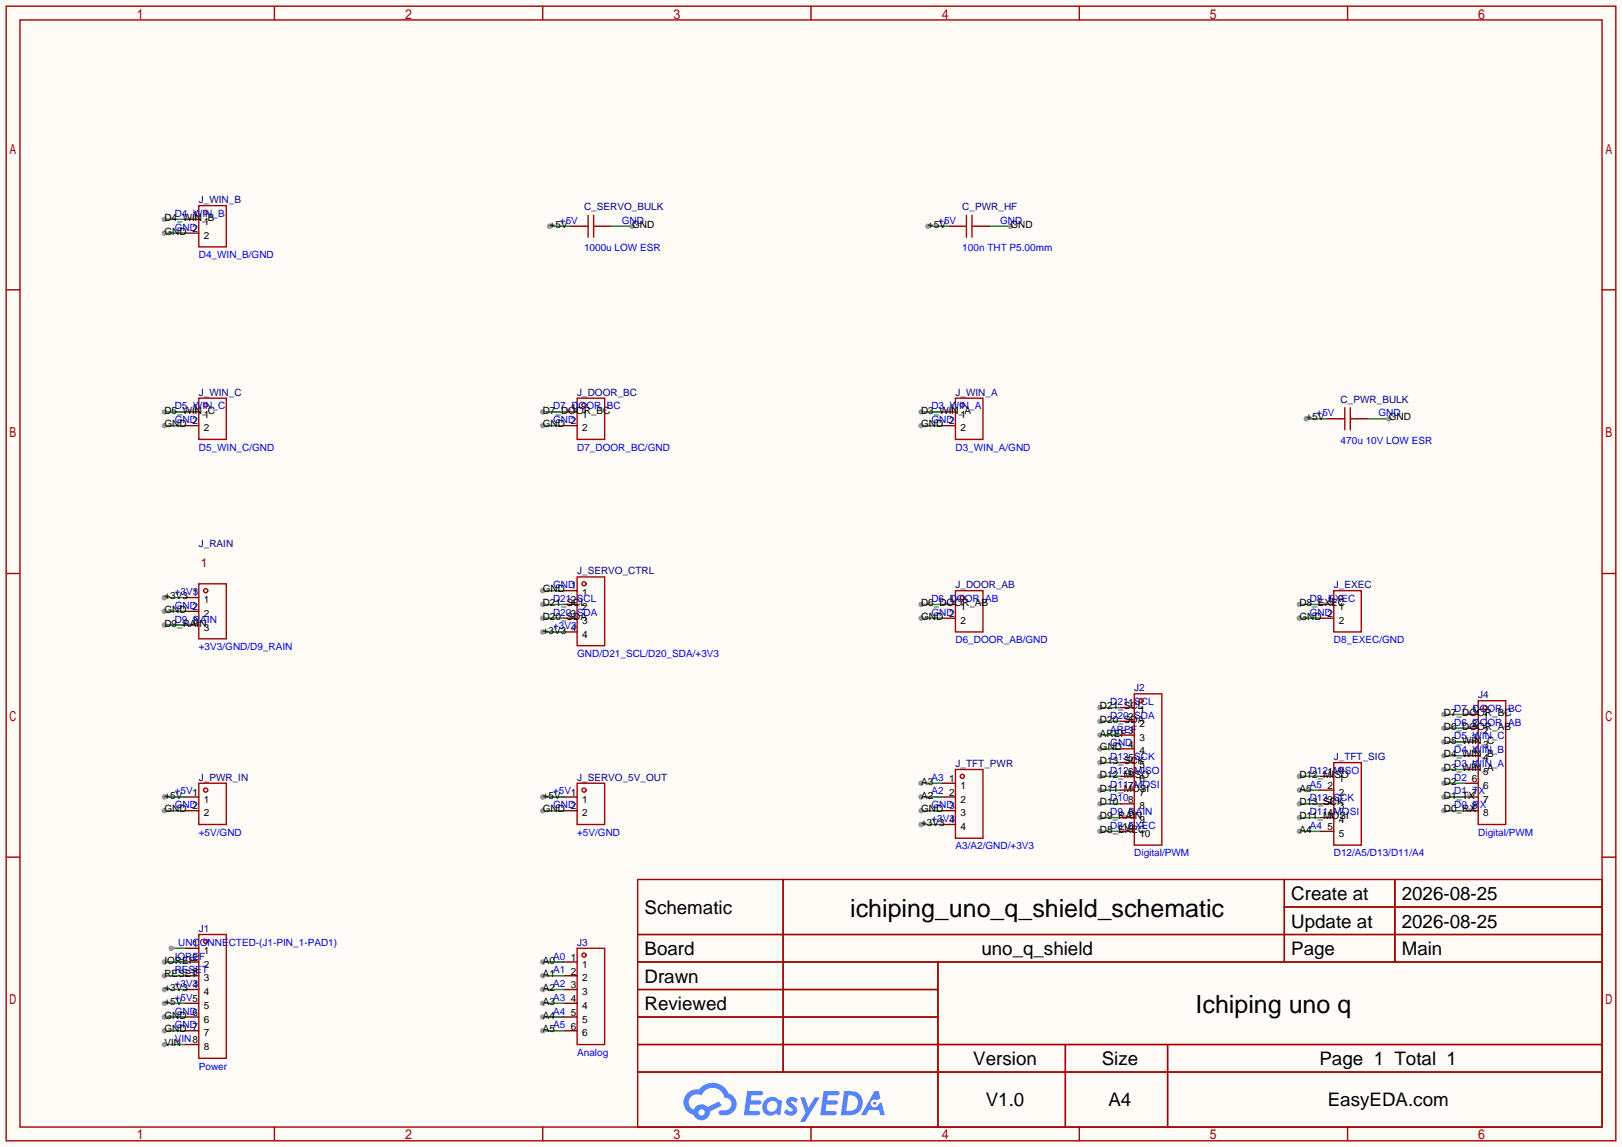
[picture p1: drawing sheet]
<svg xmlns="http://www.w3.org/2000/svg" width="299mm" height="212mm" viewBox="0 0 299 212" stroke-linecap="round" stroke-linejoin="round" font-family="sans-serif">
<path d="M0 0h299.5v211.8h-299.5z" fill="#fffcf7"/>
<g fill="none" stroke="#a10000" stroke-width=".25">
<path d="M1.1 1.1h297.2v209.6h-297.2zM3.7 3.7h292.1v204.5h-292.1zM50.7 1.1v2.6M100.2 1.1v2.6M149.7 1.1v2.6M199.3 1.1v2.6M248.8 1.1v2.6M1.1 53.5h2.6M295.8 53.5h2.5M1.1 105.9h2.6M295.8 105.9h2.5M1.1 158.3h2.6"/>
<path d="M295.8 158.3h2.5M117.7 162.4h178.1v45.8h-178.1zM117.7 172.6h178.1M117.7 177.7h178.1M144.6 162.4v35.6M173.2 177.7v30.5M237.1 162.4v15.3M237.1 167.5h58.7M257.5 162.4v15.3M117.7 182.8h55.5M117.7 192.9h178.1M117.7 187.8h55.5"/>
<path d="M117.7 198h178.1M196.7 192.9v15.3M215.6 192.9v15.3M50.7 208.2v2.5M100.2 208.2v2.5M149.7 208.2v2.5M199.3 208.2v2.5M248.8 208.2v2.5"/>
</g>
<g fill="#5487ff">
<path d="M145.5 202.8a1.3 1.3 0 0 1 1.8 .3l-.4 .6a.54 .54 0 0 0-.9-.2l.1 .2a1.58 1.58 0 0 1 1.1 1.6 1.43 1.43 0 0 1-2.5 .1l.5-.6a.64 .64 0 0 0 .5 .5 .64 .64 0 0 0 .7-.3l-.2-.2a1.6 1.6 0 0 1-1-1.6z"/>
<path d="M147.7 202.7h.9l.7 1.9 1.1-1.9h.9l-2.7 4.5h-.9l1-1.7z"/>
<path d="M138 201.5h1.6a1.31 1.31 0 0 1 1.2 .2 .4 .4 0 0 1-.3 .6h-1.8l-.1 .9h1.6a.4 .4 0 0 1 .4 .4 .4 .4 0 0 1-.4 .4h-1.7l-.2 1.2h.8a1.23 1.23 0 0 1 1.2 .2 .39 .39 0 0 1-.3 .6h-2.7z"/>
<path d="M152.1 201.5h1.6a1.32 1.32 0 0 1 1.3 .2 .39 .39 0 0 1-.4 .6h-1.7l-.2 .9h1.7a.4 .4 0 0 1 .3 .4 .4 .4 0 0 1-.4 .4h-1.7l-.2 1.2h.8a1.23 1.23 0 0 1 1.2 .2 .39 .39 0 0 1-.3 .6h-2.7z"/>
<path d="M161.5 201.5h.7l.4 1.3-.7 .4a.75 .75 0 0 0-1.1 .3 .75 .75 0 0 0 .5 1 .75 .75 0 0 0 .9-.6l.6-.3 .6 2.4h-.9l-.2-1h-1.9l-.5 1h-.9z"/>
<path d="M155.9 201.5l-.7 4.5h1.5a2.27 2.27 0 0 0 2.6-2.3 2.27 2.27 0 0 0-2.7-2.2zM156.6 202.3a1.5 1.5 0 0 1 1.8 1.5 1.5 1.5 0 0 1-1.9 1.4h-.3z"/>
<path d="M141.3 203.1a1.62 1.62 0 0 0-.4 2.1 1.62 1.62 0 0 0 2 .7l.4-.3 .3 .3 .5 .1 .3-2.5-.2-.3h-.4a1.58 1.58 0 0 0-2.5-.1zM141.9 203.6a.99 .99 0 0 1 1.6 .3 .99 .99 0 0 1-.9 1.4 .94 .94 0 0 1-1-.5 .94 .94 0 0 1 .3-1.2z"/>
<path d="M126.9 201.9a2.37 2.37 0 0 0 1.2 4 1.54 1.54 0 0 0 1.7 1 1.54 1.54 0 0 0 1.3-1.6l2.1-1.1-.5-.8-2 1.1a1.57 1.57 0 0 0-2.6 .4 1.5 1.5 0 0 1-.8-2.1 1.5 1.5 0 0 1 2.2-.5 2.23 2.23 0 0 1 2.3-1.4 2.23 2.23 0 0 1 2 1.8 1.16 1.16 0 0 1 1.2 1.1 1.16 1.16 0 0 1-1 1.3h-.7a.47 .47 0 0 0-.6 .3 .47 .47 0 0 0 .4 .6 2.23 2.23 0 0 0 2.3-.7 2.23 2.23 0 0 0 .4-2.3 2.16 2.16 0 0 0-1.3-1.1 3.2 3.2 0 0 0-5.4-.7l-1.2 .1zM129 205.4a.58 .58 0 0 1 1.1 0 .58 .58 0 0 1-1.1 0z"/>
<circle cx="161.5" cy="203.8" r=".28"/>
</g>
<g fill="none" stroke="#a10000" stroke-width=".25">
<path d="M36.7 38h5.1v7.6h-5.1zM108.6 39.8v4M109.6 39.8v4M178.4 39.8v4M179.5 39.8v4M107.8 41.8h.8M109.6 41.8h.8M177.7 41.8h.7M179.5 41.8h.7M36.7 73.5h5.1v7.7h-5.1zM106.6 73.5h5v7.7h-5zM176.4 73.5h5.1v7.7h-5.1z"/>
<path d="M247.5 77.3h.8M248.3 75.3v4.1M249.3 75.3v4.1M249.3 77.3h.8M36.7 107.8h5.1v10.2h-5.1zM106.6 106.6h5v12.7h-5zM176.4 109.1h5.1v7.6h-5.1zM246.3 109.1h5v7.6h-5zM272.9 129.4h5.1v22.9h-5.1zM36.7 144.7h5.1v7.6h-5.1zM106.6 144.7h5v7.6h-5zM176.4 142.1h5.1v12.7h-5.1z"/>
<path d="M246.3 140.8h5v15.3h-5zM36.7 172.6h5.1v22.9h-5.1zM106.6 175.1h5v17.8h-5z"/>
<circle cx="38" cy="39.2" r=".38"/>
<circle cx="38" cy="74.8" r=".38"/>
<circle cx="107.8" cy="74.8" r=".38"/>
<circle cx="177.7" cy="74.8" r=".38"/>
<circle cx="38" cy="109.1" r=".38"/>
<circle cx="107.8" cy="107.8" r=".38"/>
<circle cx="177.7" cy="110.4" r=".38"/>
<circle cx="247.5" cy="110.4" r=".38"/>
<circle cx="274.2" cy="130.7" r=".38"/>
<circle cx="38" cy="145.9" r=".38"/>
<circle cx="107.8" cy="145.9" r=".38"/>
<circle cx="177.7" cy="143.4" r=".38"/>
<circle cx="247.5" cy="142.1" r=".38"/>
<circle cx="38" cy="173.9" r=".38"/>
<circle cx="107.8" cy="176.4" r=".38"/>
</g>
<g fill="none" stroke="#870000" stroke-width=".25">
<path d="M34.2 40.5h2.5M34.2 43.1h2.5M105.3 41.8h2.5M110.4 41.8h2.5M175.1 41.8h2.6M180.2 41.8h2.6M34.2 76.1h2.5M34.2 78.6h2.5M104 76.1h2.6M104 78.6h2.6M173.9 76.1h2.5M173.9 78.6h2.5"/>
<path d="M245 77.3h2.5M250.1 77.3h2.5M34.2 110.4h2.5M34.2 112.9h2.5M34.2 115.4h2.5M104 109.1h2.6M104 111.6h2.6M104 114.2h2.6M104 116.7h2.6M173.9 111.6h2.5M173.9 114.2h2.5M243.7 111.6h2.6"/>
<path d="M243.7 114.2h2.6M270.4 132h2.5M270.4 134.5h2.5M270.4 137h2.5M270.4 139.6h2.5M34.2 147.2h2.5M34.2 149.7h2.5M104 147.2h2.6M104 149.7h2.6M173.9 144.7h2.5M173.9 147.2h2.5M173.9 149.7h2.5"/>
<path d="M173.9 152.3h2.5M243.7 143.4h2.6M243.7 145.9h2.6M243.7 148.5h2.6M243.7 151h2.6M243.7 153.5h2.6M270.4 142.1h2.5M270.4 144.7h2.5M270.4 147.2h2.5M270.4 149.7h2.5M34.2 175.1h2.5M34.2 177.7h2.5"/>
<path d="M104 177.7h2.6M34.2 180.2h2.5M34.2 182.8h2.5M34.2 185.3h2.5M34.2 187.8h2.5M34.2 190.4h2.5M34.2 192.9h2.5M104 180.2h2.6M104 182.8h2.6M104 185.3h2.6M104 187.8h2.6M104 190.4h2.6"/>
</g>
<path d="M30.4 177.7h3.8" fill="none" stroke="#008700" stroke-width=".25"/>
<circle cx="30.4" cy="177.7" r=".51" fill="#999"/>
<path d="M30.4 180.2h3.8" fill="none" stroke="#008700" stroke-width=".25"/>
<circle cx="30.4" cy="180.2" r=".51" fill="#999"/>
<path d="M30.4 182.8h3.8" fill="none" stroke="#008700" stroke-width=".25"/>
<circle cx="30.4" cy="182.8" r=".51" fill="#999"/>
<path d="M30.4 185.3h3.8" fill="none" stroke="#008700" stroke-width=".25"/>
<circle cx="30.4" cy="185.3" r=".51" fill="#999"/>
<path d="M30.4 187.8h3.8" fill="none" stroke="#008700" stroke-width=".25"/>
<circle cx="30.4" cy="187.8" r=".51" fill="#999"/>
<path d="M30.4 190.4h3.8" fill="none" stroke="#008700" stroke-width=".25"/>
<circle cx="30.4" cy="190.4" r=".51" fill="#999"/>
<path d="M30.4 192.9h3.8" fill="none" stroke="#008700" stroke-width=".25"/>
<circle cx="30.4" cy="192.9" r=".51" fill="#999"/>
<path d="M100.2 177.7h3.8" fill="none" stroke="#008700" stroke-width=".25"/>
<circle cx="100.2" cy="177.7" r=".51" fill="#999"/>
<path d="M100.2 180.2h3.8" fill="none" stroke="#008700" stroke-width=".25"/>
<circle cx="100.2" cy="180.2" r=".51" fill="#999"/>
<path d="M100.2 182.8h3.8" fill="none" stroke="#008700" stroke-width=".25"/>
<circle cx="100.2" cy="182.8" r=".51" fill="#999"/>
<path d="M100.2 185.3h3.8" fill="none" stroke="#008700" stroke-width=".25"/>
<circle cx="100.2" cy="185.3" r=".51" fill="#999"/>
<path d="M100.2 187.8h3.8" fill="none" stroke="#008700" stroke-width=".25"/>
<circle cx="100.2" cy="187.8" r=".51" fill="#999"/>
<path d="M100.2 190.4h3.8" fill="none" stroke="#008700" stroke-width=".25"/>
<circle cx="100.2" cy="190.4" r=".51" fill="#999"/>
<path d="M203.1 130.7h3.8" fill="none" stroke="#008700" stroke-width=".25"/>
<circle cx="203.1" cy="130.7" r=".51" fill="#999"/>
<path d="M203.1 133.2h3.8" fill="none" stroke="#008700" stroke-width=".25"/>
<circle cx="203.1" cy="133.2" r=".51" fill="#999"/>
<path d="M203.1 135.8h3.8" fill="none" stroke="#008700" stroke-width=".25"/>
<circle cx="203.1" cy="135.8" r=".51" fill="#999"/>
<path d="M203.1 138.3h3.8" fill="none" stroke="#008700" stroke-width=".25"/>
<circle cx="203.1" cy="138.3" r=".51" fill="#999"/>
<path d="M203.1 140.8h3.8" fill="none" stroke="#008700" stroke-width=".25"/>
<circle cx="203.1" cy="140.8" r=".51" fill="#999"/>
<path d="M203.1 143.4h3.8" fill="none" stroke="#008700" stroke-width=".25"/>
<circle cx="203.1" cy="143.4" r=".51" fill="#999"/>
<path d="M203.1 145.9h3.8" fill="none" stroke="#008700" stroke-width=".25"/>
<circle cx="203.1" cy="145.9" r=".51" fill="#999"/>
<path d="M203.1 148.5h3.8" fill="none" stroke="#008700" stroke-width=".25"/>
<circle cx="203.1" cy="148.5" r=".51" fill="#999"/>
<path d="M203.1 151h3.8" fill="none" stroke="#008700" stroke-width=".25"/>
<circle cx="203.1" cy="151" r=".51" fill="#999"/>
<path d="M203.1 153.5h3.8" fill="none" stroke="#008700" stroke-width=".25"/>
<circle cx="203.1" cy="153.5" r=".51" fill="#999"/>
<path d="M266.6 132h3.8" fill="none" stroke="#008700" stroke-width=".25"/>
<circle cx="266.6" cy="132" r=".51" fill="#999"/>
<path d="M266.6 134.5h3.8" fill="none" stroke="#008700" stroke-width=".25"/>
<circle cx="266.6" cy="134.5" r=".51" fill="#999"/>
<path d="M266.6 137h3.8" fill="none" stroke="#008700" stroke-width=".25"/>
<circle cx="266.6" cy="137" r=".51" fill="#999"/>
<path d="M266.6 139.6h3.8" fill="none" stroke="#008700" stroke-width=".25"/>
<circle cx="266.6" cy="139.6" r=".51" fill="#999"/>
<path d="M266.6 142.1h3.8" fill="none" stroke="#008700" stroke-width=".25"/>
<circle cx="266.6" cy="142.1" r=".51" fill="#999"/>
<path d="M266.6 144.7h3.8" fill="none" stroke="#008700" stroke-width=".25"/>
<circle cx="266.6" cy="144.7" r=".51" fill="#999"/>
<path d="M266.6 147.2h3.8" fill="none" stroke="#008700" stroke-width=".25"/>
<circle cx="266.6" cy="147.2" r=".51" fill="#999"/>
<path d="M266.6 149.7h3.8" fill="none" stroke="#008700" stroke-width=".25"/>
<circle cx="266.6" cy="149.7" r=".51" fill="#999"/>
<path d="M30.4 147.2h3.8" fill="none" stroke="#008700" stroke-width=".25"/>
<circle cx="30.4" cy="147.2" r=".51" fill="#999"/>
<path d="M30.4 149.7h3.8" fill="none" stroke="#008700" stroke-width=".25"/>
<circle cx="30.4" cy="149.7" r=".51" fill="#999"/>
<path d="M100.2 147.2h3.8" fill="none" stroke="#008700" stroke-width=".25"/>
<circle cx="100.2" cy="147.2" r=".51" fill="#999"/>
<path d="M100.2 149.7h3.8" fill="none" stroke="#008700" stroke-width=".25"/>
<circle cx="100.2" cy="149.7" r=".51" fill="#999"/>
<path d="M170.1 144.7h3.8" fill="none" stroke="#008700" stroke-width=".25"/>
<circle cx="170.1" cy="144.7" r=".51" fill="#999"/>
<path d="M170.1 147.2h3.8" fill="none" stroke="#008700" stroke-width=".25"/>
<circle cx="170.1" cy="147.2" r=".51" fill="#999"/>
<path d="M170.1 149.7h3.8" fill="none" stroke="#008700" stroke-width=".25"/>
<circle cx="170.1" cy="149.7" r=".51" fill="#999"/>
<path d="M170.1 152.3h3.8" fill="none" stroke="#008700" stroke-width=".25"/>
<circle cx="170.1" cy="152.3" r=".51" fill="#999"/>
<path d="M239.9 143.4h3.8" fill="none" stroke="#008700" stroke-width=".25"/>
<circle cx="239.9" cy="143.4" r=".51" fill="#999"/>
<path d="M239.9 145.9h3.8" fill="none" stroke="#008700" stroke-width=".25"/>
<circle cx="239.9" cy="145.9" r=".51" fill="#999"/>
<path d="M239.9 148.5h3.8" fill="none" stroke="#008700" stroke-width=".25"/>
<circle cx="239.9" cy="148.5" r=".51" fill="#999"/>
<path d="M239.9 151h3.8" fill="none" stroke="#008700" stroke-width=".25"/>
<circle cx="239.9" cy="151" r=".51" fill="#999"/>
<path d="M239.9 153.5h3.8" fill="none" stroke="#008700" stroke-width=".25"/>
<circle cx="239.9" cy="153.5" r=".51" fill="#999"/>
<path d="M30.4 110.4h3.8" fill="none" stroke="#008700" stroke-width=".25"/>
<circle cx="30.4" cy="110.4" r=".51" fill="#999"/>
<path d="M30.4 112.9h3.8" fill="none" stroke="#008700" stroke-width=".25"/>
<circle cx="30.4" cy="112.9" r=".51" fill="#999"/>
<path d="M30.4 115.4h3.8" fill="none" stroke="#008700" stroke-width=".25"/>
<circle cx="30.4" cy="115.4" r=".51" fill="#999"/>
<path d="M100.2 109.1h3.8" fill="none" stroke="#008700" stroke-width=".25"/>
<circle cx="100.2" cy="109.1" r=".51" fill="#999"/>
<path d="M100.2 111.6h3.8" fill="none" stroke="#008700" stroke-width=".25"/>
<circle cx="100.2" cy="111.6" r=".51" fill="#999"/>
<path d="M100.2 114.2h3.8" fill="none" stroke="#008700" stroke-width=".25"/>
<circle cx="100.2" cy="114.2" r=".51" fill="#999"/>
<path d="M100.2 116.7h3.8" fill="none" stroke="#008700" stroke-width=".25"/>
<circle cx="100.2" cy="116.7" r=".51" fill="#999"/>
<path d="M170.1 111.6h3.8" fill="none" stroke="#008700" stroke-width=".25"/>
<circle cx="170.1" cy="111.6" r=".51" fill="#999"/>
<path d="M170.1 114.2h3.8" fill="none" stroke="#008700" stroke-width=".25"/>
<circle cx="170.1" cy="114.2" r=".51" fill="#999"/>
<path d="M239.9 111.6h3.8" fill="none" stroke="#008700" stroke-width=".25"/>
<circle cx="239.9" cy="111.6" r=".51" fill="#999"/>
<path d="M239.9 114.2h3.8" fill="none" stroke="#008700" stroke-width=".25"/>
<circle cx="239.9" cy="114.2" r=".51" fill="#999"/>
<path d="M30.4 76.1h3.8" fill="none" stroke="#008700" stroke-width=".25"/>
<circle cx="30.4" cy="76.1" r=".51" fill="#999"/>
<path d="M30.4 78.6h3.8" fill="none" stroke="#008700" stroke-width=".25"/>
<circle cx="30.4" cy="78.6" r=".51" fill="#999"/>
<path d="M100.2 76.1h3.8" fill="none" stroke="#008700" stroke-width=".25"/>
<circle cx="100.2" cy="76.1" r=".51" fill="#999"/>
<path d="M100.2 78.6h3.8" fill="none" stroke="#008700" stroke-width=".25"/>
<circle cx="100.2" cy="78.6" r=".51" fill="#999"/>
<path d="M170.1 76.1h3.8" fill="none" stroke="#008700" stroke-width=".25"/>
<circle cx="170.1" cy="76.1" r=".51" fill="#999"/>
<path d="M170.1 78.6h3.8" fill="none" stroke="#008700" stroke-width=".25"/>
<circle cx="170.1" cy="78.6" r=".51" fill="#999"/>
<path d="M30.4 40.5h3.8" fill="none" stroke="#008700" stroke-width=".25"/>
<circle cx="30.4" cy="40.5" r=".51" fill="#999"/>
<path d="M30.4 43.1h3.8" fill="none" stroke="#008700" stroke-width=".25"/>
<circle cx="30.4" cy="43.1" r=".51" fill="#999"/>
<path d="M241.2 77.3h3.8" fill="none" stroke="#008700" stroke-width=".25"/>
<circle cx="241.2" cy="77.3" r=".51" fill="#999"/>
<path d="M252.6 77.3h3.8" fill="none" stroke="#008700" stroke-width=".25"/>
<circle cx="256.4" cy="77.3" r=".51" fill="#999"/>
<path d="M101.5 41.8h3.8" fill="none" stroke="#008700" stroke-width=".25"/>
<circle cx="101.5" cy="41.8" r=".51" fill="#999"/>
<path d="M112.9 41.8h3.8" fill="none" stroke="#008700" stroke-width=".25"/>
<circle cx="116.7" cy="41.8" r=".51" fill="#999"/>
<path d="M171.3 41.8h3.8" fill="none" stroke="#008700" stroke-width=".25"/>
<circle cx="171.3" cy="41.8" r=".51" fill="#999"/>
<path d="M182.8 41.8h3.8" fill="none" stroke="#008700" stroke-width=".25"/>
<circle cx="186.6" cy="41.8" r=".51" fill="#999"/>
<path d="M31.6 175.1h2.6" fill="none" stroke="#008700" stroke-width=".25"/>
<circle cx="31.6" cy="175.1" r=".51" fill="#999"/>
<g fill="none" stroke="#a10000" stroke-width=".25">
<path d="M209.4 128.1h5.1v28h-5.1z"/>
<circle cx="210.7" cy="129.4" r=".38"/>
</g>
<path d="M206.9 130.7h2.5M206.9 133.2h2.5M206.9 135.8h2.5M206.9 138.3h2.5M206.9 140.8h2.5M206.9 143.4h2.5M206.9 145.9h2.5M206.9 148.5h2.5M206.9 151h2.5M206.9 153.5h2.5" fill="none" stroke="#870000" stroke-width=".25"/>
<g font-size="4.6">
<text x="157" y="169.4">ichiping_uno_q_shield_schematic</text>
<text x="220.7" y="187.1">Ichiping uno q</text>
</g>
<g font-size="3.5">
<text x="238.4" y="166.2">Create at</text>
<text x="258.8" y="166.2">2026-08-25</text>
<text x="119" y="168.8">Schematic</text>
<text x="238.4" y="171.3">Update at</text>
<text x="258.8" y="171.3">2026-08-25</text>
<text x="119" y="176.4">Board</text>
<text x="181.2" y="176.4">uno_q_shield</text>
<text x="238.4" y="176.4">Page</text>
<text x="258.8" y="176.4">Main</text>
<text x="119" y="181.5">Drawn</text>
<text x="119" y="186.6">Reviewed</text>
<text x="179.7" y="196.7">Version</text>
<text x="203.4" y="196.7">Size</text>
<text x="243.6" y="196.7">Page 1 Total 1</text>
<text x="182" y="204.3">V1.0</text>
<text x="204.7" y="204.3">A4</text>
<text x="245.1" y="204.3">EasyEDA.com</text>
</g>
<text font-size="2.2" fill="#a00000" x="37.1" y="104.7">1</text>
<g font-size="1.8">
<text x="30.4" y="40.8">D4_WIN_B</text>
<text x="35.5" y="40.3">1</text>
<text x="37.6" y="41.6">1</text>
<text x="30.4" y="43.4">GND</text>
<text x="37.6" y="44.1">2</text>
<text x="101.5" y="42.1">+5V</text>
<text x="116.7" y="42.1">GND</text>
<text x="171.3" y="42.1">+5V</text>
<text x="186.6" y="42.1">GND</text>
<text x="30.4" y="76.4">D5_WIN_C</text>
<text x="35.5" y="75.8">1</text>
<text x="37.6" y="77.1">1</text>
<text x="100.2" y="76.4">D7_DOOR_BC</text>
<text x="105.4" y="75.8">1</text>
<text x="107.5" y="77.1">1</text>
<text x="170.1" y="76.4">D3_WIN_A</text>
<text x="175.2" y="75.8">1</text>
<text x="177.3" y="77.1">1</text>
<text x="241.2" y="77.6">+5V</text>
<text x="256.4" y="77.6">GND</text>
<text x="30.4" y="78.9">GND</text>
<text x="37.6" y="79.7">2</text>
<text x="100.2" y="78.9">GND</text>
<text x="107.5" y="79.7">2</text>
<text x="170.1" y="78.9">GND</text>
<text x="177.3" y="79.7">2</text>
<text x="30.4" y="110.7">+3V3</text>
<text x="30.4" y="113.2">GND</text>
<text x="35.5" y="110.1">1</text>
<text x="37.6" y="111.4">1</text>
<text x="37.6" y="113.9">2</text>
<text x="100.2" y="109.4">GND</text>
<text x="100.2" y="111.9">D21_SCL</text>
<text x="105.4" y="111.4">2</text>
<text x="105.4" y="113.9">3</text>
<text x="107.5" y="110.1">1</text>
<text x="107.5" y="112.7">2</text>
<text x="170.1" y="111.9">D6_DOOR_AB</text>
<text x="175.2" y="111.4">1</text>
<text x="177.3" y="112.7">1</text>
<text x="239.9" y="111.9">D8_EXEC</text>
<text x="245.1" y="111.4">1</text>
<text x="247.2" y="112.7">1</text>
<text x="30.4" y="115.7">D9_RAIN</text>
<text x="35.5" y="115.2">3</text>
<text x="37.6" y="116.5">3</text>
<text x="100.2" y="114.5">D20_SDA</text>
<text x="100.2" y="117">+3V3</text>
<text x="105.4" y="116.5">4</text>
<text x="107.5" y="115.2">3</text>
<text x="107.5" y="117.8">4</text>
<text x="170.1" y="114.5">GND</text>
<text x="177.3" y="115.2">2</text>
<text x="239.9" y="114.5">GND</text>
<text x="247.2" y="115.2">2</text>
<text x="203.1" y="131">D21_SCL</text>
<text x="208.3" y="130.5">1</text>
<text x="210.4" y="131.7">1</text>
<text x="271.8" y="131.7">1</text>
<text x="203.1" y="133.5">D20_SDA</text>
<text x="203.1" y="136.1">AREF</text>
<text x="208.3" y="133">2</text>
<text x="208.3" y="135.5">3</text>
<text x="210.4" y="134.3">2</text>
<text x="210.4" y="136.8">3</text>
<text x="266.6" y="132.3">D7_DOOR_BC</text>
<text x="266.6" y="134.8">D6_DOOR_AB</text>
<text x="266.6" y="137.3">D5_WIN_C</text>
<text x="271.8" y="134.3">2</text>
<text x="271.8" y="136.8">3</text>
<text x="273.9" y="133">1</text>
<text x="273.9" y="135.5">2</text>
<text x="203.1" y="138.6">GND</text>
<text x="203.1" y="141.1">D13_SCK</text>
<text x="203.1" y="143.7">D12_MISO</text>
<text x="208.3" y="140.6">5</text>
<text x="208.3" y="143.2">6</text>
<text x="210.4" y="139.3">4</text>
<text x="210.4" y="141.9">5</text>
<text x="239.9" y="143.7">D12_MISO</text>
<text x="245.1" y="143.2">1</text>
<text x="266.6" y="139.9">D4_WIN_B</text>
<text x="266.6" y="142.4">D3_WIN_A</text>
<text x="271.8" y="139.3">4</text>
<text x="271.8" y="141.9">5</text>
<text x="273.9" y="138.1">3</text>
<text x="273.9" y="140.6">4</text>
<text x="273.9" y="143.2">5</text>
<text x="30.4" y="147.5">+5V</text>
<text x="37.6" y="148.2">1</text>
<text x="100.2" y="147.5">+5V</text>
<text x="107.5" y="148.2">1</text>
<text x="170.1" y="145">A3</text>
<text x="170.1" y="147.5">A2</text>
<text x="175.2" y="144.4">1</text>
<text x="175.2" y="147">2</text>
<text x="177.3" y="145.7">1</text>
<text x="177.3" y="148.2">2</text>
<text x="203.1" y="146.2">D11_MOSI</text>
<text x="203.1" y="148.8">D10</text>
<text x="208.3" y="145.7">7</text>
<text x="210.4" y="144.4">6</text>
<text x="210.4" y="147">7</text>
<text x="210.4" y="149.5">8</text>
<text x="239.9" y="146.2">A5</text>
<text x="239.9" y="148.8">D13_SCK</text>
<text x="245.1" y="145.7">2</text>
<text x="245.1" y="148.2">3</text>
<text x="247.2" y="144.4">1</text>
<text x="247.2" y="147">2</text>
<text x="247.2" y="149.5">3</text>
<text x="266.6" y="145">D2</text>
<text x="266.6" y="147.5">D1_TX</text>
<text x="271.8" y="144.4">6</text>
<text x="271.8" y="147">7</text>
<text x="271.8" y="149.5">8</text>
<text x="273.9" y="145.7">6</text>
<text x="273.9" y="148.2">7</text>
<text x="30.4" y="150">GND</text>
<text x="37.6" y="150.8">2</text>
<text x="100.2" y="150">GND</text>
<text x="107.5" y="150.8">2</text>
<text x="170.1" y="150">GND</text>
<text x="170.1" y="152.6">+3V3</text>
<text x="175.2" y="152">4</text>
<text x="177.3" y="150.8">3</text>
<text x="177.3" y="153.3">4</text>
<text x="203.1" y="151.3">D9_RAIN</text>
<text x="203.1" y="153.8">D8_EXEC</text>
<text x="207.2" y="153.3">10</text>
<text x="208.3" y="150.8">9</text>
<text x="210.4" y="152">9</text>
<text x="210.4" y="154.6">10</text>
<text x="239.9" y="151.3">D11_MOSI</text>
<text x="239.9" y="153.8">A4</text>
<text x="245.1" y="150.8">4</text>
<text x="245.1" y="153.3">5</text>
<text x="247.2" y="152">4</text>
<text x="247.2" y="154.6">5</text>
<text x="266.6" y="150">D0_RX</text>
<text x="273.9" y="150.8">8</text>
<text x="30.4" y="178">IOREF</text>
<text x="35.5" y="174.9">1</text>
<text x="35.5" y="177.4">2</text>
<text x="35.5" y="180">3</text>
<text x="37.6" y="176.2">1</text>
<text x="37.6" y="178.7">2</text>
<text x="100.2" y="178">A0</text>
<text x="105.4" y="177.4">1</text>
<text x="105.4" y="180">2</text>
<text x="107.5" y="178.7">1</text>
<text x="30.4" y="180.5">RESET</text>
<text x="30.4" y="183.1">+3V3</text>
<text x="30.4" y="185.6">+5V</text>
<text x="35.5" y="182.5">4</text>
<text x="37.6" y="181.3">3</text>
<text x="37.6" y="183.8">4</text>
<text x="100.2" y="180.5">A1</text>
<text x="100.2" y="183.1">A2</text>
<text x="100.2" y="185.6">A3</text>
<text x="105.4" y="182.5">3</text>
<text x="105.4" y="185.1">4</text>
<text x="107.5" y="181.3">2</text>
<text x="107.5" y="183.8">3</text>
<text x="30.4" y="188.1">GND</text>
<text x="30.4" y="190.7">GND</text>
<text x="37.6" y="186.3">5</text>
<text x="37.6" y="188.9">6</text>
<text x="37.6" y="191.4">7</text>
<text x="100.2" y="188.1">A4</text>
<text x="100.2" y="190.7">A5</text>
<text x="105.4" y="187.6">5</text>
<text x="105.4" y="190.1">6</text>
<text x="107.5" y="186.3">4</text>
<text x="107.5" y="188.9">5</text>
<text x="107.5" y="191.4">6</text>
<text x="30.4" y="193.2">VIN</text>
<text x="37.6" y="194">8</text>
</g>
<g font-size="1.8" fill="#00f">
<text x="32.3" y="40.1">D4_WIN_B</text>
<text x="103.4" y="41.3">+5V</text>
<text x="114.8" y="41.3">GND</text>
<text x="173.2" y="41.3">+5V</text>
<text x="184.7" y="41.3">GND</text>
<text x="32.3" y="42.6">GND2</text>
<text x="36.7" y="47.7">D4_WIN_B/GND</text>
<text x="107.8" y="46.4">1000u LOW ESR</text>
<text x="177.7" y="46.4">100n THT P5.00mm</text>
<text x="32.3" y="75.6">D5_WIN_C</text>
<text x="102.1" y="75.6">D7_DOOR_BC</text>
<text x="172" y="75.6">D3_WIN_A</text>
<text x="243.1" y="76.9">+5V</text>
<text x="254.5" y="76.9">GND</text>
<text x="32.3" y="78.2">GND2</text>
<text x="36.7" y="83.2">D5_WIN_C/GND</text>
<text x="102.1" y="78.2">GND2</text>
<text x="106.6" y="83.2">D7_DOOR_BC/GND</text>
<text x="172" y="78.2">GND2</text>
<text x="176.4" y="83.2">D3_WIN_A/GND</text>
<text x="247.5" y="82">470u 10V LOW ESR</text>
<text x="32.3" y="109.9">+3V3</text>
<text x="32.3" y="112.4">GND2</text>
<text x="102.1" y="108.6">GND1</text>
<text x="102.1" y="111.2">D21_SCL</text>
<text x="102.1" y="113.7">D20_SDA</text>
<text x="172" y="111.2">D6_DOOR_AB</text>
<text x="172" y="113.7">GND2</text>
<text x="241.8" y="111.2">D8_EXEC</text>
<text x="241.8" y="113.7">GND2</text>
<text x="32.3" y="115">D9_RAIN</text>
<text x="102.1" y="116.3">+3V3</text>
<text x="176.4" y="118.8">D6_DOOR_AB/GND</text>
<text x="246.3" y="118.8">D8_EXEC/GND</text>
<text x="36.7" y="120.1">+3V3/GND/D9_RAIN</text>
<text x="106.6" y="121.3">GND/D21_SCL/D20_SDA/+3V3</text>
<text x="205" y="130.2">D21_SCL</text>
<text x="268.5" y="131.5">D7_DOOR_BC</text>
<text x="205" y="132.8">D20_SDA</text>
<text x="205" y="135.3">AREF</text>
<text x="205" y="137.8">GND4</text>
<text x="268.5" y="134">D6_DOOR_AB</text>
<text x="268.5" y="136.6">D5_WIN_C</text>
<text x="205" y="140.4">D13_SCK</text>
<text x="205" y="142.9">D12_MISO</text>
<text x="241.8" y="142.9">D12_MISO</text>
<text x="268.5" y="139.1">D4_WIN_B</text>
<text x="268.5" y="141.7">D3_WIN_A</text>
<text x="32.3" y="146.7">+5V1</text>
<text x="32.3" y="149.3">GND2</text>
<text x="102.1" y="146.7">+5V1</text>
<text x="102.1" y="149.3">GND2</text>
<text x="172" y="144.2">A3</text>
<text x="172" y="146.7">A2</text>
<text x="172" y="149.3">GND3</text>
<text x="205" y="145.5">D11_MOSI</text>
<text x="205" y="148">D108</text>
<text x="241.8" y="145.5">A5</text>
<text x="241.8" y="148">D13_SCK</text>
<text x="268.5" y="144.2">D2</text>
<text x="268.5" y="146.7">D1_TX</text>
<text x="268.5" y="149.3">D0_RX</text>
<text x="36.7" y="154.4">+5V/GND</text>
<text x="106.6" y="154.4">+5V/GND</text>
<text x="172" y="151.8">+3V3</text>
<text x="205" y="150.5">D9_RAIN</text>
<text x="205" y="153.1">D8_EXEC</text>
<text x="241.8" y="150.5">D11_MOSI</text>
<text x="241.8" y="153.1">A4</text>
<text x="272.9" y="154.4">Digital/PWM</text>
<text x="176.4" y="156.9">A3/A2/GND/+3V3</text>
<text x="209.4" y="158.2">Digital/PWM</text>
<text x="246.3" y="158.2">D12/A5/D13/D11/A4</text>
<text x="32.3" y="177.2">IOREF</text>
<text x="32.3" y="179.8">RESET</text>
<text x="32.9" y="174.7">UNCONNECTED-(J1-PIN_1-PAD1)</text>
<text x="102.1" y="177.2">A0</text>
<text x="102.1" y="179.8">A1</text>
<text x="32.3" y="182.3">+3V3</text>
<text x="32.3" y="184.8">+5V5</text>
<text x="102.1" y="182.3">A2</text>
<text x="102.1" y="184.8">A3</text>
<text x="32.3" y="187.4">GND6</text>
<text x="32.3" y="189.9">GND7</text>
<text x="102.1" y="187.4">A4</text>
<text x="102.1" y="189.9">A5</text>
<text x="32.3" y="192.5">VIN8</text>
<text x="36.7" y="197.5">Power</text>
<text x="106.6" y="195">Analog</text>
</g>
<g font-size="1.8" fill="#000080">
<text x="36.7" y="37.5">J_WIN_B</text>
<text x="107.8" y="38.8">C_SERVO_BULK</text>
<text x="177.7" y="38.8">C_PWR_HF</text>
<text x="36.7" y="73.1">J_WIN_C</text>
<text x="106.6" y="73.1">J_DOOR_BC</text>
<text x="176.4" y="73.1">J_WIN_A</text>
<text x="247.5" y="74.3">C_PWR_BULK</text>
<text x="36.7" y="101">J_RAIN</text>
<text x="106.6" y="106.1">J_SERVO_CTRL</text>
<text x="176.4" y="108.6">J_DOOR_AB</text>
<text x="246.3" y="108.6">J_EXEC</text>
<text x="209.4" y="127.7">J2</text>
<text x="272.9" y="129">J4</text>
<text x="176.4" y="141.7">J_TFT_PWR</text>
<text x="246.3" y="140.4">J_TFT_SIG</text>
<text x="36.7" y="144.2">J_PWR_IN</text>
<text x="106.6" y="144.2">J_SERVO_5V_OUT</text>
<text x="36.7" y="172.1">J1</text>
<text x="106.6" y="174.7">J3</text>
</g>
</svg>
